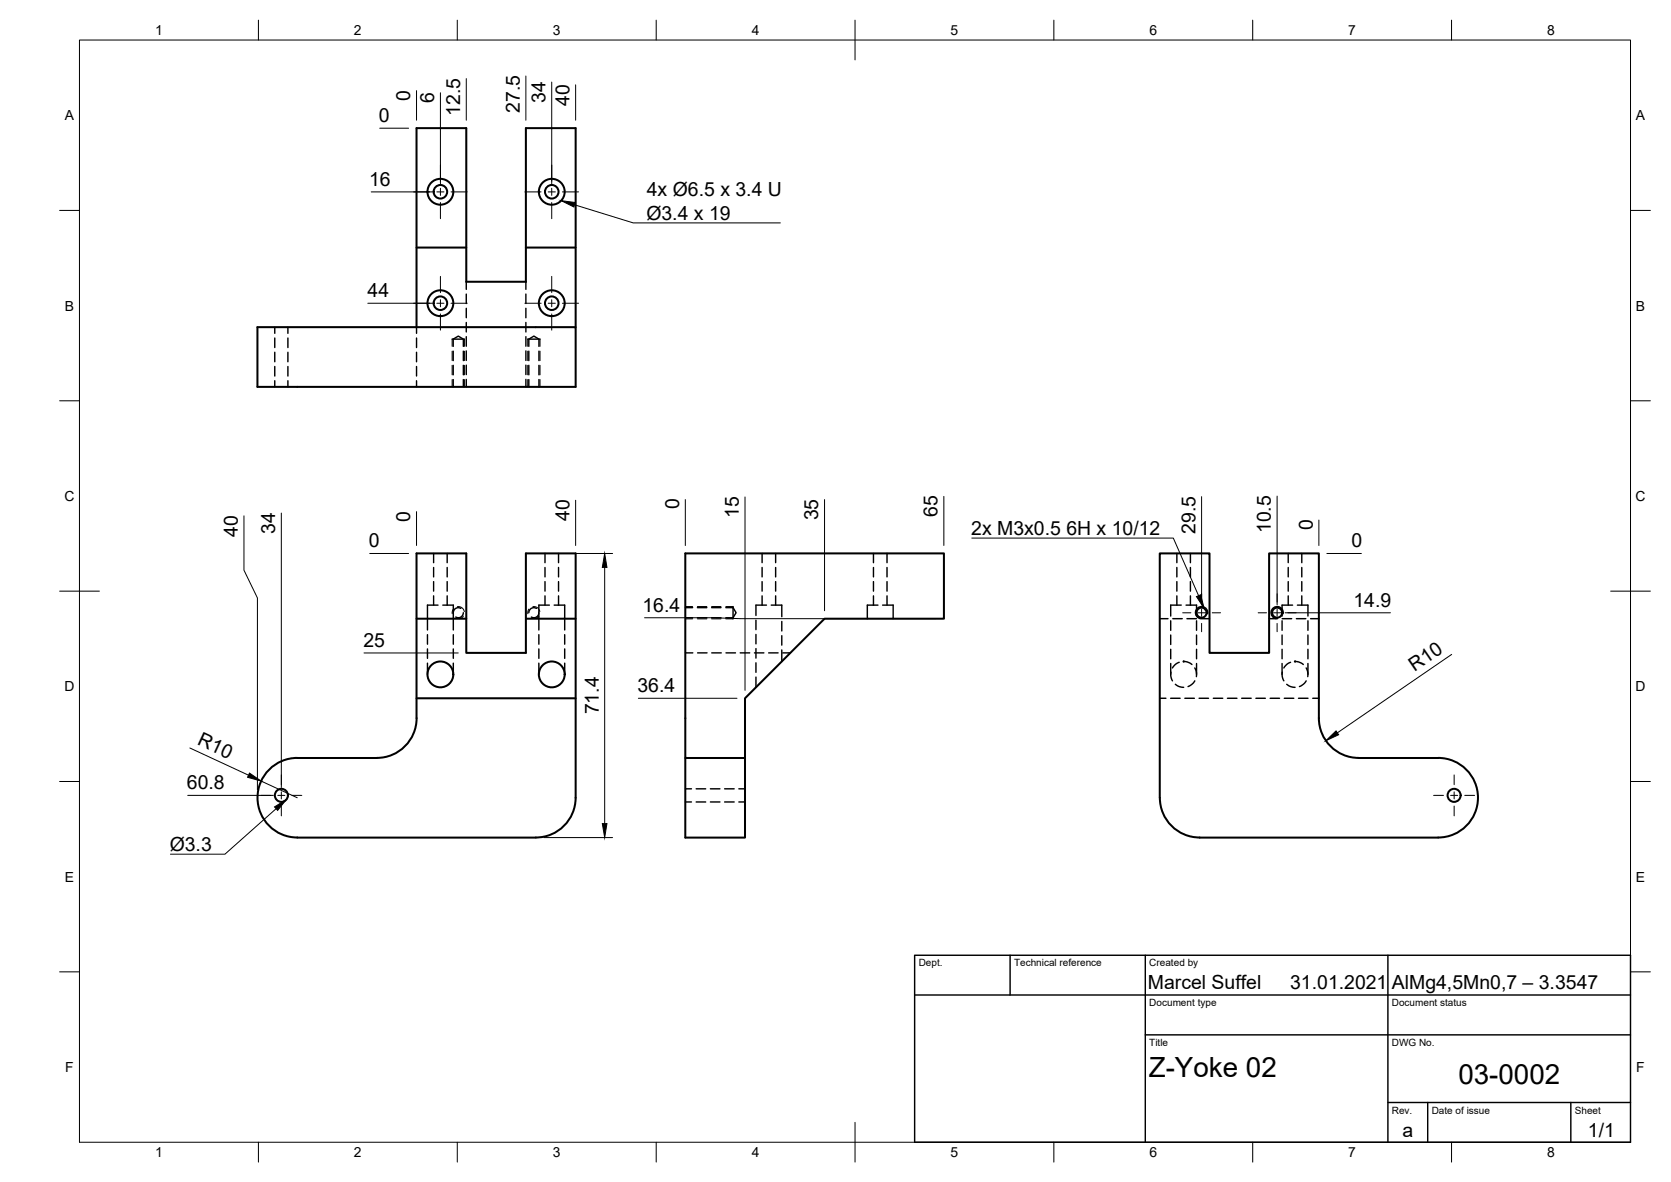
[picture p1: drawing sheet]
<svg xmlns="http://www.w3.org/2000/svg" width="420mm" height="297mm" viewBox="0 0 420 297" stroke-linecap="round" stroke-linejoin="round" font-family="sans-serif">
<!-- layer: Sichtbar -->
<g fill="none" stroke="#000" stroke-width=".51">
<path d="M104.7 62.2h12.5M132.2 62.2h12.5M64.7 82.2h80v15h-80zM104.7 82.2v-50h12.5v38.6h15v-38.6h12.5v50M172.3 139.1h65v16.4h-30l-20 20v15h-15zM104.7 155.5h12.5M132.2 155.5h12.5M104.7 175.5h40M172.3 190.5v20h15v-20M341.6 190.5h20a10 10 0 0 1 10 10 10 10 0 0 1-10 10M341.6 190.5a10 10 0 0 1-10-10v-41.4h-12.5v25h-15v-25h-12.5v61.4a10 10 0 0 0 10 10M74.7 210.5h60"/>
<path d="M74.8 210.5a10 10 0 0 1-10.1-10 10 10 0 0 1 10-10h20.1a10 10 0 0 0 10-10l-.1-41.4h12.5v25h15v-25h12.5v61.4a10 10 0 0 1-10 10M301.6 210.5h60"/>
<circle cx="110.7" cy="48.2" r="1.7"/>
<circle cx="110.7" cy="48.2" r="3.2"/>
<circle cx="138.7" cy="48.2" r="1.7"/>
<circle cx="138.7" cy="48.2" r="3.2"/>
<circle cx="110.7" cy="76.2" r="1.7"/>
<circle cx="110.7" cy="76.2" r="3.2"/>
<circle cx="138.7" cy="76.2" r="1.7"/>
<circle cx="138.7" cy="76.2" r="3.2"/>
<circle cx="302.1" cy="154" r="1.26"/>
<circle cx="321.1" cy="154" r="1.26"/>
<circle cx="110.7" cy="169.5" r="3.2"/>
<circle cx="138.7" cy="169.5" r="3.2"/>
<circle cx="70.7" cy="199.9" r="1.64"/>
<circle cx="365.6" cy="199.9" r="1.64"/>
</g>
<!-- layer: Verdeckt -->
<g fill="none" stroke="#000" stroke-width=".36">
<path d="M117.2 70.8v1.9M117.2 73.9v2.4M117.2 77.5v2.3M132.2 70.8v1.9M132.2 73.9v2.4M132.2 77.5v2.3M69.1 82.2v1.6M69.1 84.9v2.4M69.1 88.5v2.4M69.1 92.1v2.4M69.1 95.7v1.5M72.4 82.2v1.6"/>
<path d="M72.4 84.9v2.4M72.4 88.5v2.4M72.4 92.1v2.4M72.4 95.7v1.5M104.7 82.2v1.6M104.7 84.9v2.4M104.7 88.5v2.4M104.7 92.1v2.4M104.7 95.7v1.5M113.7 85.2h3.1M114 87v-1.8l1.2-.7 1.3 .7v1.8M114 88.3v2.3"/>
<path d="M114 91.8v2.4M114 95.4v1.8M116.5 88.3v2.3M116.5 91.8v2.4M116.5 95.4v1.8M117.2 81v2.4M117.2 84.6v2.4M117.2 88.2v2.4M117.2 91.8v2.3M117.2 95.3v1.9M132.2 81v2.4M132.2 84.6v2.4"/>
<path d="M132.2 88.2v2.4M132.2 91.8v2.3M132.2 95.3v1.9M132.7 85.2h3.1M133 87v-1.8l1.2-.7 1.3 .7v1.8M133 88.3v2.3M133 91.8v2.4M133 95.4v1.8M135.5 88.3v2.3M135.5 91.8v2.4M135.5 95.4v1.8M109 139.1v2.3"/>
<path d="M112.4 139.1v2.3M137 139.1v2.3M140.4 139.1v2.3M191.6 139.1v2.3M195 139.1v2.3M219.6 139.1v2.3M223 139.1v2.3M295.9 139.1v2.3M299.3 139.1v2.3M323.9 139.1v2.3M327.3 139.1v2.3M107.5 159.5v2.4"/>
<path d="M109 142.6v2.4M109 146.2v2.4M109 149.7v2.4M110.1 152.1h-2.6v6.2M111.3 152.1h2.7v6.2M112.4 142.6v2.4M112.4 146.2v2.4M112.4 149.7v2.4M114 159.5v2.4M115.9 152.9a1.26 1.26 0 0 0-1.9 1.1M116.5 154a1.25 1.25 0 0 1-1.9 1.1M134.9 152.9a1.26 1.26 0 0 0-1.9 1.1"/>
<path d="M135.5 154a1.23 1.23 0 0 1-1.9 1.1M135.5 159.5v2.4M137 142.6v2.4M137 146.2v2.4M137 149.7v2.4M138.1 152.1h-2.6v6.2M139.3 152.1h2.7v6.2M140.4 142.6v2.4M140.4 146.2v2.4M140.4 149.7v2.4M142 159.5v2.4M172.3 155.2h1.9"/>
<path d="M172.3 152.7h1.9M175.3 155.2h2.4M175.3 152.7h2.4M178.9 155.2h2.4M178.9 152.7h2.4M182.5 152.7h1.8l.8 1.3-.8 1.2h-1.8M184.3 152.4v3.1M190.1 155.9v2.3M190.1 159.4v2.4M191.6 142.6v2.4M191.6 146.2v2.4M191.6 149.7v2.4"/>
<path d="M192.7 152.1h-2.6v2.6M193.9 152.1h2.7v2.9M195 142.6v2.4M195 146.2v2.4M195 149.7v2.4M196.6 156.2v2.4M196.6 159.8v2.3M219.6 142.6v2.4M219.6 146.2v2.4M219.6 149.7v2.4M220.7 152.1h-2.6v3.4M221.9 152.1h2.7v3.4"/>
<path d="M223 142.6v2.4M223 146.2v2.4M223 149.7v2.4M291.6 155.5h2.1M294.4 156v2.4M294.4 159.6v2.4M294.9 155.5h2.4M295.9 142.6v2.4M295.9 146.2v2.4M295.9 149.7v2.4M297 152.1h-2.6v2.7M298.2 152.1h2.7v2.7"/>
<path d="M298.4 155.5h2.4M299.3 142.6v2.4M299.3 146.2v2.4M299.3 149.7v2.4M300.9 156v2.4M300.9 159.6v2.4M302 155.5h2.1M319.1 155.5h2.1M322.4 156v2.4M322.4 159.6v2.4M322.4 155.5h2.4M323.9 142.6v2.4"/>
<path d="M323.9 146.2v2.4M323.9 149.7v2.4M325 152.1h-2.6v2.7M326 155.5h2.3M326.2 152.1h2.7v2.7M327.3 142.6v2.4M327.3 146.2v2.4M327.3 149.7v2.4M328.9 156v2.4M328.9 159.6v2.4M329.5 155.5h2.1M107.5 163.1v2.3"/>
<path d="M107.5 166.7v2.8M114 163.1v2.3M114 166.7v2.8M135.5 163.1v2.3M135.5 166.7v2.8M142 163.1v2.3M142 166.7v2.8M172.3 164.1h1.9M175.4 164.1h2.4M179 164.1h2.4M182.5 164.1h2.4M186.1 164.1h2.4"/>
<path d="M189.7 164.1h2.4M190.1 163v2.4M190.1 166.6v2.4M190.1 170.1v2.6M193.3 164.1h2.3M196.6 163.3v2.9M196.8 164.1h1.9M291.6 175.5h1.6M294.3 175.5h2.4M294.4 163.2v2.4M294.4 166.7v2.8M294.4 168.9v1.1l.4 1.1"/>
<path d="M295.5 172l1 .6 1.1 .1M296.5 166.4l-.9 .5-.8 1M297.6 166.2l.9 .1 1.2 .7M297.9 175.5h2.4M300.4 167.9l.4 .8v1.3M300.4 171.1l-.6 .8-1.1 .6M300.9 163.2v2.4M300.9 166.7v2.8M301.5 175.5h2.4M305.1 175.5h2.3M308.6 175.5h2.4M312.2 175.5h2.4"/>
<path d="M315.8 175.5h2.4M319.4 175.5h2.3M322.4 163.2v2.4M322.4 166.7v2.8M322.4 168.9v1.1l.4 1.1M322.9 175.5h2.4M323.5 172l1 .6 1.1 .1M324.5 166.4l-.9 .5-.8 1M325.6 166.2l.9 .1 1.2 .7M326.5 175.5h2.4M328.4 167.9l.4 .8v1.3M328.4 171.1l-.6 .8-1.1 .6"/>
<path d="M328.9 163.2v2.4M328.9 166.7v2.8M330.1 175.5h1.5M172.3 198.2h1.6M175 198.2h2.4M178.6 198.2h2.4M182.2 198.2h2.4M185.8 198.2h1.5M172.3 201.5h1.6M175 201.5h2.4M178.6 201.5h2.4M182.2 201.5h2.4"/>
<path d="M185.8 201.5h1.5"/>
</g>
<!-- layer: Verdeckt schmal -->
<g fill="none" stroke="#000" stroke-width=".25">
<path d="M113.7 85.2v1.8M113.7 88.3v2.3M113.7 91.8v2.4M113.7 95.4v1.8M116.8 85.2v1.8M116.8 88.3v2.3M116.8 91.8v2.4M116.8 95.4v1.8M132.7 85.2v1.8M132.7 88.3v2.3M132.7 91.8v2.4M132.7 95.4v1.8"/>
<path d="M135.8 85.2v1.8M135.8 88.3v2.3M135.8 91.8v2.4M135.8 95.4v1.8M114 153.1l-.3 .5v.6M115 152.4a1.53 1.53 0 0 1 1.8 1.3M116.5 154.8l-1 .7M133 153.1l-.3 1.1M134 152.4a1.5 1.5 0 0 1 1.7 1.3M135.5 154.8l-.4 .5-.6 .2M172.3 155.5h1.9M172.3 152.4h1.9"/>
<path d="M175.3 155.5h2.4M175.3 152.4h2.4M178.9 155.5h2.4M178.9 152.4h2.4M182.5 155.5h1.8M182.5 152.4h1.8"/>
</g>
<!-- layer: Verdeckt -->
<g fill="#000" stroke="#000" stroke-width=".25">
<circle cx="297.6" cy="166.2" r=".17"/>
<circle cx="325.6" cy="166.2" r=".17"/>
</g>
<!-- layer: Sichtbar schmal -->
<path d="M303.6 154.2a1.53 1.53 0 0 0-1.2-1.7 1.53 1.53 0 0 0-1.8 1.2 1.53 1.53 0 0 0 1.3 1.8M322.6 154.2a1.53 1.53 0 0 0-1.2-1.7 1.53 1.53 0 0 0-1.8 1.2 1.53 1.53 0 0 0 1.3 1.8" fill="none" stroke="#000" stroke-width=".36"/>
<!-- layer: Border -->
<g fill="none" stroke="#000" stroke-width=".25">
<path d="M20 10.1h390v276.9h-390zM65 5.1v5M115 5.1v5M165 5.1v5M215 5.1v10M265 5.1v5M315 5.1v5M365 5.1v5M15 52.9h5M410 52.9h5M15 100.7h5M410 100.7h5"/>
<path d="M15 148.6h10M405 148.6h10M15 196.4h5M410 196.4h5M15 244.2h5M410 244.2h5M65 287v5M115 287v5M165 287v5M215 282.1v9.9M265 287v5M315 287v5"/>
<path d="M365 287v5"/>
</g>
<!-- layer: Dimensions -->
<g fill="none" stroke="#000" stroke-width=".25">
<path d="M117.2 19.8v10.4M132.2 19.1v11.1M95.5 32.2h7.2M104.7 22.8v7.4M110.7 23.3v22.9M138.7 20.6v25.6M144.7 21.3v8.9M93.3 48.2h15.4M92.5 76.2h16.2M61.3 129.6v13.7l3.4 7v48.2M70.7 128.9v69M93 139.1h9.7"/>
<path d="M104.7 128.6v8.5M134.2 139.1h19.8M144.7 125.7v11.4M172.3 125.5v11.6M187.3 124.9v48.6M207.3 125.5v28M237.3 124.7v12.4M302.1 124.8v27.2M321.1 124.7v27.3M331.6 130.7v6.4M333.6 139.1h8.7M152 142.6v64.4"/>
<path d="M162.1 155.2h17.2l7 .3h49M323.1 154h26.5M91.5 164.1h23.7M160.5 175.5h24.8M365 164.5l-28.7 19.7M47.2 199.9h21.5M47.7 188l14.8 6.8M65.7 196.3l9 4.2M136.7 210.5h17.3"/>
</g>
<path d="M152 139.1l.6 3.5h-1.2zM62.7 194.3l3 2-3.4-1zM333.4 186.1l2.5-2.4 .7 .9zM151.4 207h1.2l-.6 3.5z" fill="#000" stroke="#000" stroke-width=".25"/>
<!-- layer: Center Lines -->
<g fill="none" stroke="#000" stroke-width=".25">
<path d="M104 48.2h4.1M109.8 48.2h1.8M110.7 41.5v4M110.7 47.3v1.8M110.7 50.9v4.1M113.4 48.2h4.1M132 48.2h4.1M137.8 48.2h1.8M138.7 41.5v4M138.7 47.3v1.8M138.7 50.9v4.1M141.4 48.2h4.1"/>
<path d="M104 76.2h4.1M109.8 76.2h1.8M110.7 69.5v4M110.7 75.3v1.8M110.7 78.9v4.1M113.4 76.2h4.1M132 76.2h4.1M137.8 76.2h1.8M138.7 69.5v4M138.7 75.3v1.8M138.7 78.9v4.1M141.4 76.2h4.1"/>
<path d="M297.4 154h2M301.2 154h1.8M302.1 149.2v2.1M302.1 153.1v1.8M302.1 156.7v2.1M304.8 154h2.1M316.4 154h2.1M320.2 154h1.8M321.1 149.2v2.1M321.1 153.1v1.8M321.1 156.7v2.1M323.8 154h2.1"/>
<path d="M65.6 199.9h2.5M69.8 199.9h1.8M70.7 194.7v2.5M70.7 199v1.8M73.4 199.9h2.5M360.5 199.9h2.4M364.7 199.9h1.8M365.6 194.7v2.5M365.6 199v1.8M368.3 199.9h2.5M70.7 202.6v2.4M365.6 202.6v2.4"/>
</g>
<!-- layer: Annotations -->
<path d="M141.1 50.4l3.5 .5-.3 1.1zM300.8 149.9l1.1-.4 .9 3.4zM69 202.8l3-1.9-2.2 2.8z" fill="#000" stroke="#000" stroke-width=".25"/>
<path d="M144.5 51.5l14.7 4.5h37M244.3 135.2h50.7l6.4 14.5M69.4 203.2l-12.8 11.5h-13.7" fill="none" stroke="#000" stroke-width=".25"/>
<!-- layer: TitleBlock -->
<path d="M230 240.1h180v46.9h-180zM230 250h180M254 240.1v9.9M288 240.1v46.9M349 240.1v46.9M288 260.1h122M349 277.1h61M359 277.1v9.9M395 277.1v9.9" fill="none" stroke="#000" stroke-width=".36"/>
<g font-size="7">
<text x="288.8" y="270.6">Z-Yoke 02</text>
<text x="366.7" y="272.3">03-0002</text>
</g>
<g font-size="4.9">
<text x="103.2" y="25.3" transform="rotate(-90 103.2 25.3)">0</text>
<text x="109.2" y="25.8" transform="rotate(-90 109.2 25.8)">6</text>
<text x="115.7" y="29.1" transform="rotate(-90 115.7 29.1)">12.5</text>
<text x="130.7" y="28.4" transform="rotate(-90 130.7 28.4)">27.5</text>
<text x="137.2" y="25.8" transform="rotate(-90 137.2 25.8)">34</text>
<text x="143.2" y="26.5" transform="rotate(-90 143.2 26.5)">40</text>
<text x="95.3" y="30.7">0</text>
<text x="92.8" y="46.7">16</text>
<text x="162.6" y="49.3">4x Ø6.5 x 3.4 U</text>
<text x="162.5" y="55.3">Ø3.4 x 19</text>
<text x="92.4" y="74.7">44</text>
<text x="103.2" y="131.1" transform="rotate(-90 103.2 131.1)">0</text>
<text x="143.2" y="130.9" transform="rotate(-90 143.2 130.9)">40</text>
<text x="170.8" y="128" transform="rotate(-90 170.8 128)">0</text>
<text x="185.8" y="130.1" transform="rotate(-90 185.8 130.1)">15</text>
<text x="205.8" y="130.8" transform="rotate(-90 205.8 130.8)">35</text>
<text x="235.8" y="130" transform="rotate(-90 235.8 130)">65</text>
<text x="59.8" y="134.8" transform="rotate(-90 59.8 134.8)">40</text>
<text x="69.2" y="134.1" transform="rotate(-90 69.2 134.1)">34</text>
<text x="92.8" y="137.5">0</text>
<text x="244.2" y="134.5">2x M3x0.5 6H x 10/12</text>
<text x="300.6" y="134.1" transform="rotate(-90 300.6 134.1)">29.5</text>
<text x="319.6" y="134" transform="rotate(-90 319.6 134)">10.5</text>
<text x="330.1" y="133.2" transform="rotate(-90 330.1 133.2)">0</text>
<text x="339.8" y="137.5">0</text>
<text x="161.5" y="153.7">16.4</text>
<text x="340.3" y="152.4">14.9</text>
<text x="91.4" y="162.5">25</text>
<text x="160.3" y="173.9">36.4</text>
<text x="355.7" y="169" transform="rotate(-34 355.7 169)">R10</text>
<text x="150.5" y="179.5" transform="rotate(-90 150.5 179.5)">71.4</text>
<text x="49.4" y="187" transform="rotate(25 49.4 187)">R10</text>
<text x="47" y="198.3">60.8</text>
<text x="42.7" y="214">Ø3.3</text>
<text x="288.6" y="248.6">Marcel Suffel</text>
<text x="324.4" y="248.6">31.01.2021</text>
<text x="350" y="248.6">AlMg4,5Mn0,7 – 3.3547</text>
<text x="352.6" y="285.7">a</text>
<text x="399.3" y="285.8">1/1</text>
</g>
<g font-size="3.5">
<text x="39" y="8.8">1</text>
<text x="89" y="8.8">2</text>
<text x="139" y="8.8">3</text>
<text x="189" y="8.8">4</text>
<text x="239" y="8.8">5</text>
<text x="289" y="8.8">6</text>
<text x="339" y="8.8">7</text>
<text x="389" y="8.8">8</text>
<text x="16.3" y="30.2">A</text>
<text x="411.3" y="30.2">A</text>
<text x="16.3" y="78">B</text>
<text x="411.3" y="78">B</text>
<text x="16.2" y="125.9">C</text>
<text x="411.2" y="125.9">C</text>
<text x="16.2" y="173.7">D</text>
<text x="411.2" y="173.7">D</text>
<text x="16.3" y="221.6">E</text>
<text x="411.3" y="221.6">E</text>
<text x="16.4" y="269.4">F</text>
<text x="411.4" y="269.4">F</text>
<text x="39" y="290.8">1</text>
<text x="89" y="290.8">2</text>
<text x="139" y="290.8">3</text>
<text x="189" y="290.8">4</text>
<text x="239" y="290.8">5</text>
<text x="289" y="290.8">6</text>
<text x="339" y="290.8">7</text>
<text x="389" y="290.8">8</text>
</g>
<g font-size="2.5">
<text x="231" y="242.9">Dept.</text>
<text x="255" y="242.9">Technical reference</text>
<text x="289" y="242.9">Created by</text>
<text x="289" y="252.8">Document type</text>
<text x="350" y="252.8">Document status</text>
<text x="289" y="262.9">Title</text>
<text x="350" y="262.9">DWG No.</text>
<text x="350" y="279.9">Rev.</text>
<text x="360" y="279.9">Date of issue</text>
<text x="396" y="279.9">Sheet</text>
</g>
</svg>
